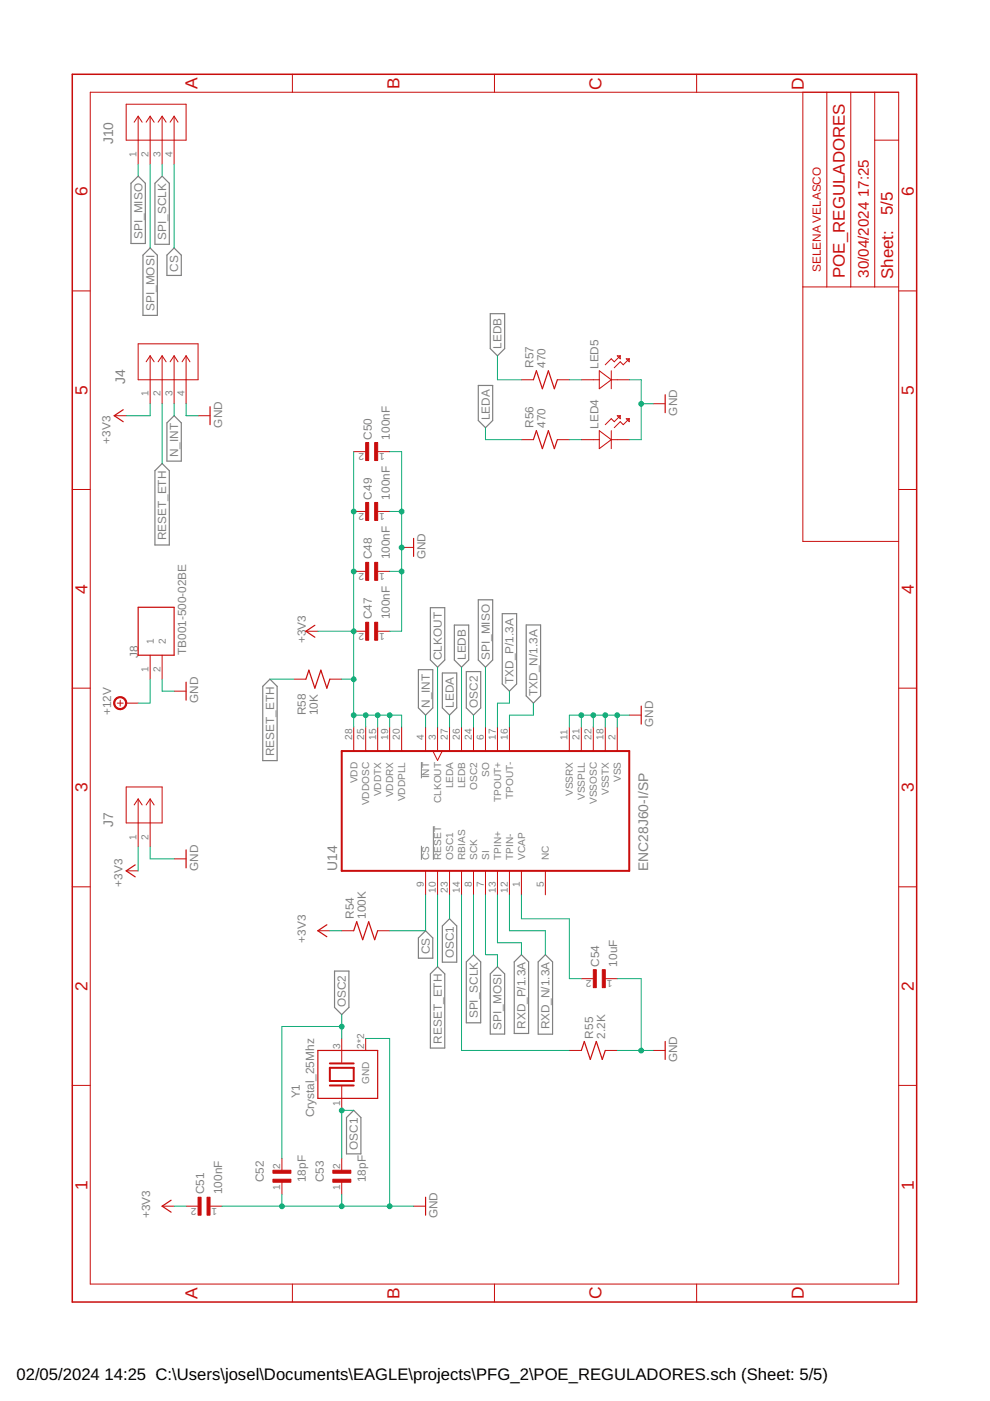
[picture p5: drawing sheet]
<svg xmlns="http://www.w3.org/2000/svg" width="210mm" height="297mm" viewBox="0 0 210 297" stroke-linecap="round" stroke-linejoin="round" font-family="sans-serif">
<path d="M89.3 161.6v3.4M89.3 179.3v3M91.9 175.2v7.1" fill="none" stroke="#808080" stroke-width=".21"/>
<g fill="none" stroke="#808080" stroke-width=".25">
<path d="M27.8 38.9l1.5-1.6 1.5 1.6v12.7h-3zM34.4 37.3l1.5 1.6v12.9h-3v-12.9zM31.8 52.6l1.6 1.5v12.8h-3.1v-12.8zM36.9 52.6l1.5 1.5v4.3h-3v-4.3zM103.9 66.5h3.1v7.4l-1.5 1.5-1.6-1.5zM32.9 99.8l1.5-1.5 1.5 1.5v15.7h-3zM35.4 89.7l1.5-1.6 1.5 1.6v8.1h-3zM101.4 81.7h3.1v7.5l-1.6 1.5-1.5-1.5zM91.2 128.8h3.1v11.1l-1.5 1.6-1.6-1.6zM96.3 132.5h3.1v7.4l-1.5 1.6-1.6-1.6zM101.4 127.2h3.1v12.7l-1.6 1.6-1.5-1.6zM106.5 130.1h3v14.9l-1.5 1.5-1.5-1.5z"/>
<path d="M111.6 132.5h3v15.1l-1.5 1.5-1.5-1.5zM55.7 145.5l1.5-1.5 1.6 1.5v15.8h-3.1zM88.7 142h3.1v8.1l-1.6 1.5-1.5-1.5zM93.8 142.7h3v7.4l-1.5 1.5-1.5-1.5zM98.9 142.4h3v7.7l-1.5 1.5-1.5-1.5zM88.7 198.9l1.5-1.6 1.6 1.6v4.3h-3.1zM93.8 196.3l1.5-1.5 1.5 1.5v7.7h-3zM70.9 205.9h3.1v7.7l-1.5 1.5-1.6-1.5zM91.2 206.5l1.6-1.5 1.5 1.5v15.7h-3.1zM98.9 203.9l1.5-1.5 1.5 1.5v13h-3zM103.9 206.5l1.6-1.5 1.5 1.5v12.7h-3.1zM109 203.9l1.6-1.5 1.5 1.5v15.2h-3.1z"/>
<path d="M114.1 203.9l1.5-1.5 1.6 1.5v15.4h-3.1zM73.5 236.9l1.5-1.5 1.5 1.5v7.7h-3z"/>
</g>
<g fill="none" stroke="#c90d0c" stroke-width=".21">
<path d="M19.1 19.6h171.4v252.6h-171.4zM62 15.7v3.9M104.8 15.7v3.9M147.7 15.7v3.9M170.2 19.6v95.2h20.3M175.3 19.6v41.2M180.4 19.6v41.2M185.5 19.6v41.2M26.8 22.1h12.7v7.6h-12.7zM29.3 24.6v10.2M29.3 24.6l-.9 1.3M29.3 24.6l.8 1.3"/>
<path d="M31.8 24.6v10.2M31.8 24.6l-.8 1.3M31.8 24.6l.9 1.3M34.4 24.6v10.2M34.4 24.6l-.9 1.3M34.4 24.6l.8 1.3M36.9 24.6v10.2M36.9 24.6l-.8 1.3M36.9 24.6l.8 1.3M185.5 29.7h5M15.3 61.7h3.8M29.3 72.9h12.7v7.6h-12.7z"/>
<path d="M31.8 75.4v10.2M31.8 75.4l-.8 1.3M31.8 75.4l.9 1.3M34.4 75.4v10.2M34.4 75.4l-.9 1.3M34.4 75.4l.8 1.3M36.9 75.4v10.2M36.9 75.4l-.8 1.3M36.9 75.4l.8 1.3M39.5 75.4v10.2M39.5 75.4l-.9 1.3M39.5 75.4l.8 1.3"/>
<path d="M127.1 78.6l2.5 1.9-2.5 1.9zM129.6 78.6v3.8M130.9 75.4h.6v.7zM131.5 75.4l-1.3 1.3-.6-.6-1.3 1.2M132.8 76.1h.6v.6zM133.4 76.1l-1.3 1.2-.6-.6-1.3 1.3M170.2 60.8h20.3M190.5 61.7h3.9M24.2 88.1h2.6M42 88.1h2.5M75 95.8h2.5M80.1 95.8h2.5"/>
<path d="M110.6 93.2h2.5M110.6 80.5h2.5M118.2 93.2h2.5M118.2 80.5h2.5M123.3 93.2h3.8M123.3 80.5h3.8M127.1 91.3l2.5 1.9-2.5 1.9zM129.6 93.2h3.8M129.6 80.5h3.8M129.6 91.3v3.8M130.9 88.1h.6v.7zM131.5 88.1l-1.3 1.3-.6-.6-1.3 1.2"/>
<path d="M132.8 88.8h.6v.6zM133.4 88.8l-1.3 1.2-.6-.6-1.3 1.3M138.5 85.6h2.5M15.3 103.8h3.8M75 108.4h2.5M80.1 108.4h2.5M85.2 116.1h2.5M190.5 103.8h3.9M31.8 138.9v5.1M34.4 138.9v5.1M64.9 133.8h2.5M75 133.8h2.5"/>
<path d="M75 121.1h2.5M80.1 133.8h2.5M80.1 121.1h2.5M15.3 145.9h3.8M24.8 149.1h1.3M25.5 148.4v1.3M26.8 149.1h2.5M36.9 146.5h2.6M62.3 144h2.6M69.9 144h2.6M75 154.2v5M77.5 154.2v5"/>
<path d="M80.1 154.2v5M82.6 154.2v5M85.2 154.2v5M90.2 154.2v5M91.8 159.2l1 2 1-2M92.8 154.2v5M95.3 154.2v5M97.9 154.2v5M100.4 154.2v5M102.9 154.2v5M105.5 154.2v5M108 154.2v5"/>
<path d="M120.7 154.2v5M123.3 154.2v5M125.8 154.2v5M128.3 154.2v5M130.9 154.2v5M133.4 151.6h2.6M190.5 145.9h3.9M26.8 166.9h7.6v7.6h-7.6zM29.3 169.4v10.2M29.3 169.4l-.9 1.3M29.3 169.4l.8 1.3M31.8 169.4v10.2"/>
<path d="M31.8 169.4l-.8 1.3M31.8 169.4l.9 1.3M15.3 188h3.8M26.8 184.6h2.5M36.9 182.1h2.6M67.4 197.3h2.5M72.5 197.3h2.5M80.1 197.3h2.5M90.2 184.6v5.1M92.8 184.6v5.1M95.3 184.6v5.1M97.9 184.6v5.1"/>
<path d="M100.4 184.6v5.1M102.9 184.6v5.1M105.5 184.6v5.1M108 184.6v5.1M110.6 184.6v5.1M115.6 184.6v5.1M190.5 188h3.9M123.3 207.5h2.5M128.3 207.5h2.6M15.3 230.1h3.8M72.5 220.2v5.1M72.5 230.3v5.1"/>
<path d="M77.5 220.2v2.5M120.7 222.7h2.6M128.3 222.7h2.6M138.5 222.7h2.5M190.5 230.1h3.9M34.4 255.7h2.5M39.5 255.7h2.5M44.5 255.7h2.6M59.8 245.6v2.5M59.8 250.7v2.5M72.5 245.6v2.5M72.5 250.7v2.5"/>
<path d="M87.7 255.7h2.5M62 272.2v3.9M104.8 272.2v3.9M147.7 272.2v3.9"/>
</g>
<path d="M15.3 15.7h179.1v260.4h-179.1z" fill="none" stroke="#c90d0c" stroke-width=".32"/>
<g fill="none" stroke="#c90d0c" stroke-width=".25">
<path d="M26.1 86.9l-1.9 1.2 1.9 1.3M44.5 86.2v3.8M113.1 93.2l.6-1.9 1.3 3.8 1.3-3.8 1.2 3.8 .7-1.9M113.1 80.5l.6-1.9 1.3 3.8 1.3-3.8 1.2 3.8 .7-1.9M141 83.7v3.8M87.7 114.2v3.8M29.3 128.8h7.6v10.1h-7.6zM66.8 132.6l-1.9 1.2 1.9 1.3M39.5 144.6v3.8M64.9 144l.6-1.9 1.3 3.8 1.2-3.8 1.3 3.8 .6-1.9M136 149.7v3.8M28.7 183.4l-1.9 1.2 1.9 1.3"/>
<path d="M39.5 180.2v3.8M69.3 196.1l-1.9 1.2 1.9 1.3M75 197.3l.6-1.9 1.3 3.8 1.3-3.8 1.2 3.8 .7-1.9M67.4 222.7h12.7v10.2h-12.7zM123.3 222.7l.6-1.9 1.3 3.8 1.2-3.8 1.3 3.8 .6-1.9M141 220.8v3.8M36.3 254.5l-1.9 1.2 1.9 1.3M90.2 253.8v3.8"/>
</g>
<path d="M72.5 159.2h60.9v25.4h-60.9zM69.9 226.4h5.1v2.8h-5.1zM69.9 225.5h5.1M69.9 230.1h5.1" fill="none" stroke="#c90d0c" stroke-width=".42"/>
<path d="M24.4 148.2a1.4 1.4 0 0 1 2.4 .3 1.4 1.4 0 0 1-1.3 2v-.3a1.15 1.15 0 0 1-1.1-1.6 1.15 1.15 0 0 1 1.9-.3 1.15 1.15 0 0 1-.5 1.9h-.3v.3a1.4 1.4 0 0 1-1.3-.8 1.4 1.4 0 0 1 .2-1.5z" fill-rule="evenodd" fill="#c90d0c" stroke="#c90d0c" stroke-width=".21"/>
<g fill="#c90d0c" stroke="#c90d0c" stroke-width=".21">
<path d="M79.4 131.9h.7v3.8h-.7z"/>
<path d="M77.5 131.9h.7v3.8h-.7z"/>
<path d="M79.4 119.2h.7v3.8h-.7z"/>
<path d="M77.5 119.2h.7v3.8h-.7z"/>
<path d="M79.4 106.5h.7v3.8h-.7z"/>
<path d="M77.5 106.5h.7v3.8h-.7z"/>
<path d="M79.4 93.8h.7v3.8h-.7z"/>
<path d="M77.5 93.8h.7v3.8h-.7z"/>
<path d="M43.9 253.8h.6v3.8h-.6z"/>
<path d="M42 253.8h.6v3.8h-.6z"/>
<path d="M57.9 250h3.8v.7h-3.8z"/>
<path d="M57.9 248.1h3.8v.7h-3.8z"/>
<path d="M70.6 250h3.8v.7h-3.8z"/>
<path d="M70.6 248.1h3.8v.7h-3.8z"/>
<path d="M127.7 205.6h.6v3.8h-.6z"/>
<path d="M125.8 205.6h.6v3.8h-.6z"/>
</g>
<g fill="none" stroke="#0dab76" stroke-width=".21">
<path d="M29.3 34.8v2.5M31.8 34.8v17.8M34.4 34.8v2.5M36.9 34.8v17.8M105.5 75.4v5.1h5.1M31.8 85.6v2.5h-5M34.4 85.6v12.7M36.9 85.6v2.5M39.5 85.6v2.5h2.5M75 95.8v58.4M82.6 95.8h2.6v38h-2.6M102.9 90.7v2.5h7.7"/>
<path d="M120.7 93.2h2.6M120.7 80.5h2.6M133.4 80.5h2.6v12.7h-2.6M136 85.6h2.5M82.6 108.4h2.6M67.4 133.8h7.6M82.6 121.1h2.6M31.8 144v5.1h-2.5M34.4 144v2.5h2.5M57.2 144h5.1M72.5 144h2.5M75 151.6h10.2v2.6"/>
<path d="M77.5 151.6v2.6M80.1 151.6v2.6M82.6 151.6v2.6M90.2 151.6v2.6M92.8 141.5v12.7M95.3 151.6v2.6M97.9 141.5v12.7M100.4 151.6v2.6M102.9 141.5v12.7M108 146.5v2.6h-2.5v5.1M113.1 149.1v2.5h-5.1v2.6M123.3 151.6v2.6"/>
<path d="M125.8 151.6v2.6M128.3 151.6v2.6M130.9 151.6v2.6M133.4 151.6h-12.7v2.6M29.3 179.6v5M31.8 179.6v2.5h5.1M69.9 197.3h2.6M90.2 189.7v7.6h-7.6M92.8 189.7v15.3M95.3 189.7v5.1M97.9 189.7v33h22.8M100.4 189.7v12.7"/>
<path d="M102.9 189.7v12.7h2.6v2.6M105.5 189.7v10.2h5.1v2.5M108 189.7v7.6h7.6v5.1M110.6 189.7v5.1h10.1v12.7h2.6M72.5 217.6h-12.7v28M72.5 215.1v5.1M130.9 207.5h5.1v15.2M75 235.4h-2.5v10.2M77.5 220.2h5.1v35.5M130.9 222.7h7.6M36.9 255.7h2.6M47.1 255.7h40.6"/>
<path d="M59.8 253.2v2.5M72.5 253.2v2.5"/>
</g>
<g fill="#0dab76" stroke="#0dab76" stroke-width=".21">
<circle cx="85.2" cy="121.2" r=".51"/>
<circle cx="85.2" cy="108.5" r=".51"/>
<circle cx="85.2" cy="116.1" r=".51"/>
<circle cx="128.3" cy="151.6" r=".51"/>
<circle cx="125.8" cy="151.6" r=".51"/>
<circle cx="123.3" cy="151.6" r=".51"/>
<circle cx="130.9" cy="151.6" r=".51"/>
<circle cx="59.8" cy="255.8" r=".51"/>
<circle cx="72.5" cy="255.8" r=".51"/>
<circle cx="82.6" cy="255.8" r=".51"/>
<circle cx="136" cy="222.7" r=".51"/>
<circle cx="136" cy="85.6" r=".51"/>
<circle cx="77.5" cy="151.6" r=".51"/>
<circle cx="80.1" cy="151.6" r=".51"/>
<circle cx="82.6" cy="151.6" r=".51"/>
<circle cx="75" cy="151.6" r=".51"/>
<circle cx="75" cy="133.9" r=".51"/>
<circle cx="75" cy="121.2" r=".51"/>
<circle cx="75" cy="108.5" r=".51"/>
<circle cx="75" cy="144" r=".51"/>
<circle cx="72.5" cy="235.4" r=".51"/>
<circle cx="72.5" cy="217.7" r=".51"/>
</g>
<g font-size="3.7" fill="#c90d0c">
<text x="41.9" y="18.9" transform="rotate(-90 41.9 18.9)">A</text>
<text x="84.7" y="18.9" transform="rotate(-90 84.7 18.9)">B</text>
<text x="127.6" y="19" transform="rotate(-90 127.6 19)">C</text>
<text x="170.4" y="19" transform="rotate(-90 170.4 19)">D</text>
<text x="18.5" y="41.6" transform="rotate(-90 18.5 41.6)">6</text>
<text x="193.7" y="41.6" transform="rotate(-90 193.7 41.6)">6</text>
<text x="18.5" y="83.7" transform="rotate(-90 18.5 83.7)">5</text>
<text x="193.7" y="83.7" transform="rotate(-90 193.7 83.7)">5</text>
<text x="18.5" y="125.9" transform="rotate(-90 18.5 125.9)">4</text>
<text x="193.7" y="125.9" transform="rotate(-90 193.7 125.9)">4</text>
<text x="18.5" y="168" transform="rotate(-90 18.5 168)">3</text>
<text x="193.7" y="168" transform="rotate(-90 193.7 168)">3</text>
<text x="18.5" y="210.1" transform="rotate(-90 18.5 210.1)">2</text>
<text x="193.7" y="210.1" transform="rotate(-90 193.7 210.1)">2</text>
<text x="18.5" y="252.2" transform="rotate(-90 18.5 252.2)">1</text>
<text x="193.7" y="252.2" transform="rotate(-90 193.7 252.2)">1</text>
<text x="41.9" y="275.4" transform="rotate(-90 41.9 275.4)">A</text>
<text x="84.7" y="275.4" transform="rotate(-90 84.7 275.4)">B</text>
<text x="127.6" y="275.5" transform="rotate(-90 127.6 275.5)">C</text>
<text x="170.4" y="275.5" transform="rotate(-90 170.4 275.5)">D</text>
</g>
<g font-size="3.6" fill="#c90d0c">
<text x="189.3" y="45.6" transform="rotate(-90 189.3 45.6)">5/5</text>
<text x="179.1" y="58.9" transform="rotate(-90 179.1 58.9)">POE_REGULADORES</text>
<text x="189.4" y="59.2" transform="rotate(-90 189.4 59.2)">Sheet:</text>
</g>
<g font-size="3.5">
<text x="3.5" y="292.5">02/05/2024</text>
<text x="22.2" y="292.5">14:25 C:\Users\josel\Documents\EAGLE\projects\PFG_2\POE_REGULADORES.sch (Sheet: 5/5)</text>
</g>
<g font-size="3.2" fill="#c90d0c">
<text x="184.2" y="41.9" transform="rotate(-90 184.2 41.9)">17:25</text>
<text x="184.2" y="58.9" transform="rotate(-90 184.2 58.9)">30/04/2024</text>
</g>
<g font-size="2.9" fill="#808080">
<text x="24" y="30.6" transform="rotate(-90 24 30.6)">J10</text>
<text x="26.5" y="81.4" transform="rotate(-90 26.5 81.4)">J4</text>
<text x="24" y="175.4" transform="rotate(-90 24 175.4)">J7</text>
<text x="71.5" y="184.6" transform="rotate(-90 71.5 184.6)">U14</text>
<text x="137.4" y="184.6" transform="rotate(-90 137.4 184.6)">ENC28J60-I/SP</text>
</g>
<g font-size="2.5" fill="#808080">
<text x="30.2" y="50.7" transform="rotate(-90 30.2 50.7)">SPI_MISO</text>
<text x="35.3" y="50.8" transform="rotate(-90 35.3 50.8)">SPI_SCLK</text>
<text x="37.8" y="57.6" transform="rotate(-90 37.8 57.6)">CS</text>
<text x="32.7" y="65.9" transform="rotate(-90 32.7 65.9)">SPI_MOSI</text>
<text x="106.4" y="73.9" transform="rotate(-90 106.4 73.9)">LEDB</text>
<text x="113.1" y="78" transform="rotate(-90 113.1 78)">R57</text>
<text x="115.6" y="78" transform="rotate(-90 115.6 78)">470</text>
<text x="126.9" y="78.2" transform="rotate(-90 126.9 78.2)">LED5</text>
<text x="103.8" y="89.1" transform="rotate(-90 103.8 89.1)">LEDA</text>
<text x="143.6" y="88.1" transform="rotate(-90 143.6 88.1)">GND</text>
<text x="23.5" y="94.1" transform="rotate(-90 23.5 94.1)">+3V3</text>
<text x="47.1" y="90.7" transform="rotate(-90 47.1 90.7)">GND</text>
<text x="78.8" y="93.2" transform="rotate(-90 78.8 93.2)">C50</text>
<text x="82.6" y="93.2" transform="rotate(-90 82.6 93.2)">100nF</text>
<text x="113.1" y="90.7" transform="rotate(-90 113.1 90.7)">R56</text>
<text x="115.6" y="90.7" transform="rotate(-90 115.6 90.7)">470</text>
<text x="126.9" y="90.9" transform="rotate(-90 126.9 90.9)">LED4</text>
<text x="37.8" y="96.9" transform="rotate(-90 37.8 96.9)">N_INT</text>
<text x="78.8" y="105.9" transform="rotate(-90 78.8 105.9)">C49</text>
<text x="82.6" y="105.9" transform="rotate(-90 82.6 105.9)">100nF</text>
<text x="35.3" y="114.6" transform="rotate(-90 35.3 114.6)">RESET_ETH</text>
<text x="78.8" y="118.6" transform="rotate(-90 78.8 118.6)">C48</text>
<text x="82.6" y="118.6" transform="rotate(-90 82.6 118.6)">100nF</text>
<text x="90.2" y="118.6" transform="rotate(-90 90.2 118.6)">GND</text>
<text x="78.8" y="131.3" transform="rotate(-90 78.8 131.3)">C47</text>
<text x="82.6" y="131.3" transform="rotate(-90 82.6 131.3)">100nF</text>
<text x="64.8" y="136.4" transform="rotate(-90 64.8 136.4)">+3V3</text>
<text x="29.3" y="139.4" transform="rotate(-90 29.3 139.4)">J8</text>
<text x="39.5" y="138.9" transform="rotate(-90 39.5 138.9)">TB001-500-02BE</text>
<text x="93.7" y="139.9" transform="rotate(-90 93.7 139.9)">CLKOUT</text>
<text x="98.7" y="139.9" transform="rotate(-90 98.7 139.9)">LEDB</text>
<text x="103.8" y="139.9" transform="rotate(-90 103.8 139.9)">SPI_MISO</text>
<text x="42" y="149.1" transform="rotate(-90 42 149.1)">GND</text>
<text x="108.9" y="145" transform="rotate(-90 108.9 145)">TXD_P/1.3A</text>
<text x="114" y="147.6" transform="rotate(-90 114 147.6)">TXD_N/1.3A</text>
<text x="23.6" y="151.6" transform="rotate(-90 23.6 151.6)">+12V</text>
<text x="64.8" y="151.6" transform="rotate(-90 64.8 151.6)">R58</text>
<text x="67.4" y="151.6" transform="rotate(-90 67.4 151.6)">10K</text>
<text x="91.1" y="150.1" transform="rotate(-90 91.1 150.1)">N_INT</text>
<text x="96.2" y="150.1" transform="rotate(-90 96.2 150.1)">LEDA</text>
<text x="101.3" y="150.1" transform="rotate(-90 101.3 150.1)">OSC2</text>
<text x="138.5" y="154.2" transform="rotate(-90 138.5 154.2)">GND</text>
<text x="58.1" y="160.3" transform="rotate(-90 58.1 160.3)">RESET_ETH</text>
<text x="42" y="184.6" transform="rotate(-90 42 184.6)">GND</text>
<text x="26" y="188" transform="rotate(-90 26 188)">+3V3</text>
<text x="75" y="194.8" transform="rotate(-90 75 194.8)">R54</text>
<text x="77.5" y="194.8" transform="rotate(-90 77.5 194.8)">100K</text>
<text x="64.8" y="199.9" transform="rotate(-90 64.8 199.9)">+3V3</text>
<text x="91.1" y="202.3" transform="rotate(-90 91.1 202.3)">CS</text>
<text x="96.2" y="203.1" transform="rotate(-90 96.2 203.1)">OSC1</text>
<text x="127.1" y="204.9" transform="rotate(-90 127.1 204.9)">C54</text>
<text x="130.9" y="204.9" transform="rotate(-90 130.9 204.9)">10uF</text>
<text x="73.4" y="213.6" transform="rotate(-90 73.4 213.6)">OSC2</text>
<text x="101.3" y="215.9" transform="rotate(-90 101.3 215.9)">SPI_SCLK</text>
<text x="93.7" y="221.2" transform="rotate(-90 93.7 221.2)">RESET_ETH</text>
<text x="106.4" y="218.3" transform="rotate(-90 106.4 218.3)">SPI_MOSI</text>
<text x="111.4" y="218.1" transform="rotate(-90 111.4 218.1)">RXD_P/1.3A</text>
<text x="116.5" y="218.3" transform="rotate(-90 116.5 218.3)">RXD_N/1.3A</text>
<text x="125.8" y="220.2" transform="rotate(-90 125.8 220.2)">R55</text>
<text x="128.3" y="220.2" transform="rotate(-90 128.3 220.2)">2.2K</text>
<text x="143.6" y="225.3" transform="rotate(-90 143.6 225.3)">GND</text>
<text x="63.6" y="232.9" transform="rotate(-90 63.6 232.9)">Y1</text>
<text x="66.6" y="236.9" transform="rotate(-90 66.6 236.9)">Crystal_25Mhz</text>
<text x="75.9" y="243.8" transform="rotate(-90 75.9 243.8)">OSC1</text>
<text x="56" y="250.7" transform="rotate(-90 56 250.7)">C52</text>
<text x="64.9" y="250.7" transform="rotate(-90 64.9 250.7)">18pF</text>
<text x="68.7" y="250.7" transform="rotate(-90 68.7 250.7)">C53</text>
<text x="77.6" y="250.7" transform="rotate(-90 77.6 250.7)">18pF</text>
<text x="43.3" y="253.2" transform="rotate(-90 43.3 253.2)">C51</text>
<text x="47.1" y="253.2" transform="rotate(-90 47.1 253.2)">100nF</text>
<text x="31.8" y="258.3" transform="rotate(-90 31.8 258.3)">+3V3</text>
<text x="92.8" y="258.3" transform="rotate(-90 92.8 258.3)">GND</text>
</g>
<text font-size="2.5" fill="#c90d0c" x="174" y="57.7" transform="rotate(-90 174 57.7)">SELENA VELASCO</text>
<g font-size="2.1" fill="#808080">
<text x="28.9" y="33.2" transform="rotate(-90 28.9 33.2)">1</text>
<text x="31.5" y="33.2" transform="rotate(-90 31.5 33.2)">2</text>
<text x="34" y="33.2" transform="rotate(-90 34 33.2)">3</text>
<text x="36.6" y="33.2" transform="rotate(-90 36.6 33.2)">4</text>
<text x="31.5" y="84" transform="rotate(-90 31.5 84)">1</text>
<text x="34" y="84" transform="rotate(-90 34 84)">2</text>
<text x="36.6" y="84" transform="rotate(-90 36.6 84)">3</text>
<text x="39.1" y="84" transform="rotate(-90 39.1 84)">4</text>
<text x="77.2" y="96.1" transform="rotate(-180 77.2 96.1)">2</text>
<text x="81.6" y="96.1" transform="rotate(-180 81.6 96.1)">1</text>
<text x="77.2" y="108.8" transform="rotate(-180 77.2 108.8)">2</text>
<text x="81.6" y="108.8" transform="rotate(-180 81.6 108.8)">1</text>
<text x="77.2" y="121.5" transform="rotate(-180 77.2 121.5)">2</text>
<text x="81.6" y="121.5" transform="rotate(-180 81.6 121.5)">1</text>
<text x="32.6" y="136.6" transform="rotate(-90 32.6 136.6)">1</text>
<text x="35.1" y="136.6" transform="rotate(-90 35.1 136.6)">2</text>
<text x="77.2" y="134.2" transform="rotate(-180 77.2 134.2)">2</text>
<text x="81.6" y="134.2" transform="rotate(-180 81.6 134.2)">1</text>
<text x="31.5" y="142.4" transform="rotate(-90 31.5 142.4)">1</text>
<text x="34" y="142.4" transform="rotate(-90 34 142.4)">2</text>
<text x="74.6" y="156.9" transform="rotate(-90 74.6 156.9)">28</text>
<text x="77.2" y="156.9" transform="rotate(-90 77.2 156.9)">25</text>
<text x="79.7" y="156.9" transform="rotate(-90 79.7 156.9)">15</text>
<text x="82.3" y="156.9" transform="rotate(-90 82.3 156.9)">19</text>
<text x="84.8" y="156.9" transform="rotate(-90 84.8 156.9)">20</text>
<text x="89.9" y="156.9" transform="rotate(-90 89.9 156.9)">4</text>
<text x="92.4" y="156.9" transform="rotate(-90 92.4 156.9)">3</text>
<text x="95" y="156.9" transform="rotate(-90 95 156.9)">27</text>
<text x="97.5" y="156.9" transform="rotate(-90 97.5 156.9)">26</text>
<text x="100" y="156.9" transform="rotate(-90 100 156.9)">24</text>
<text x="102.6" y="156.9" transform="rotate(-90 102.6 156.9)">6</text>
<text x="105.1" y="156.9" transform="rotate(-90 105.1 156.9)">17</text>
<text x="107.7" y="156.9" transform="rotate(-90 107.7 156.9)">16</text>
<text x="120.4" y="156.9" transform="rotate(-90 120.4 156.9)">11</text>
<text x="122.9" y="156.9" transform="rotate(-90 122.9 156.9)">21</text>
<text x="125.4" y="156.9" transform="rotate(-90 125.4 156.9)">22</text>
<text x="128" y="156.9" transform="rotate(-90 128 156.9)">18</text>
<text x="130.5" y="156.9" transform="rotate(-90 130.5 156.9)">2</text>
<text x="75.8" y="166.1" transform="rotate(-90 75.8 166.1)">VDD</text>
<text x="91" y="165" transform="rotate(-90 91 165)">INT</text>
<text x="96.1" y="167.1" transform="rotate(-90 96.1 167.1)">LEDA</text>
<text x="98.6" y="167.1" transform="rotate(-90 98.6 167.1)">LEDB</text>
<text x="101.2" y="167.4" transform="rotate(-90 101.2 167.4)">OSC2</text>
<text x="103.7" y="164.7" transform="rotate(-90 103.7 164.7)">SO</text>
<text x="131.6" y="165.8" transform="rotate(-90 131.6 165.8)">VSS</text>
<text x="78.3" y="170.7" transform="rotate(-90 78.3 170.7)">VDDOSC</text>
<text x="80.8" y="168.8" transform="rotate(-90 80.8 168.8)">VDDTX</text>
<text x="83.4" y="169" transform="rotate(-90 83.4 169)">VDDRX</text>
<text x="85.9" y="169.9" transform="rotate(-90 85.9 169.9)">VDDPLL</text>
<text x="93.5" y="170.3" transform="rotate(-90 93.5 170.3)">CLKOUT</text>
<text x="106.2" y="170.1" transform="rotate(-90 106.2 170.1)">TPOUT+</text>
<text x="108.8" y="169.4" transform="rotate(-90 108.8 169.4)">TPOUT-</text>
<text x="121.5" y="168.8" transform="rotate(-90 121.5 168.8)">VSSRX</text>
<text x="124" y="169.6" transform="rotate(-90 124 169.6)">VSSPLL</text>
<text x="126.6" y="170.5" transform="rotate(-90 126.6 170.5)">VSSOSC</text>
<text x="129.1" y="168.6" transform="rotate(-90 129.1 168.6)">VSSTX</text>
<text x="28.9" y="178" transform="rotate(-90 28.9 178)">1</text>
<text x="31.5" y="178" transform="rotate(-90 31.5 178)">2</text>
<text x="91" y="182.3" transform="rotate(-90 91 182.3)">CS</text>
<text x="93.5" y="182.3" transform="rotate(-90 93.5 182.3)">RESET</text>
<text x="96.1" y="182.3" transform="rotate(-90 96.1 182.3)">OSC1</text>
<text x="98.6" y="182.3" transform="rotate(-90 98.6 182.3)">RBIAS</text>
<text x="101.2" y="182.3" transform="rotate(-90 101.2 182.3)">SCK</text>
<text x="103.7" y="182.3" transform="rotate(-90 103.7 182.3)">SI</text>
<text x="106.2" y="182.3" transform="rotate(-90 106.2 182.3)">TPIN+</text>
<text x="108.8" y="182.3" transform="rotate(-90 108.8 182.3)">TPIN-</text>
<text x="111.3" y="182.3" transform="rotate(-90 111.3 182.3)">VCAP</text>
<text x="116.4" y="182.3" transform="rotate(-90 116.4 182.3)">NC</text>
<text x="89.9" y="188.2" transform="rotate(-90 89.9 188.2)">9</text>
<text x="92.4" y="189.3" transform="rotate(-90 92.4 189.3)">10</text>
<text x="95" y="189.3" transform="rotate(-90 95 189.3)">23</text>
<text x="97.5" y="189.3" transform="rotate(-90 97.5 189.3)">14</text>
<text x="100" y="188.2" transform="rotate(-90 100 188.2)">8</text>
<text x="102.6" y="188.2" transform="rotate(-90 102.6 188.2)">7</text>
<text x="105.1" y="189.3" transform="rotate(-90 105.1 189.3)">13</text>
<text x="107.7" y="189.3" transform="rotate(-90 107.7 189.3)">12</text>
<text x="110.2" y="188.2" transform="rotate(-90 110.2 188.2)">1</text>
<text x="115.3" y="188.2" transform="rotate(-90 115.3 188.2)">5</text>
<text x="125.4" y="207.8" transform="rotate(-180 125.4 207.8)">2</text>
<text x="129.9" y="207.8" transform="rotate(-180 129.9 207.8)">1</text>
<text x="72.1" y="222.4" transform="rotate(-90 72.1 222.4)">3</text>
<text x="77.2" y="222.4" transform="rotate(-90 77.2 222.4)">2*2</text>
<text x="78.3" y="229.8" transform="rotate(-90 78.3 229.8)">GND</text>
<text x="72.1" y="234.4" transform="rotate(-90 72.1 234.4)">1</text>
<text x="59.4" y="247.8" transform="rotate(-90 59.4 247.8)">2</text>
<text x="72.1" y="247.8" transform="rotate(-90 72.1 247.8)">2</text>
<text x="41.6" y="256.1" transform="rotate(-180 41.6 256.1)">2</text>
<text x="46.1" y="256.1" transform="rotate(-180 46.1 256.1)">1</text>
<text x="59.4" y="252.2" transform="rotate(-90 59.4 252.2)">1</text>
<text x="72.1" y="252.2" transform="rotate(-90 72.1 252.2)">1</text>
</g>
</svg>
